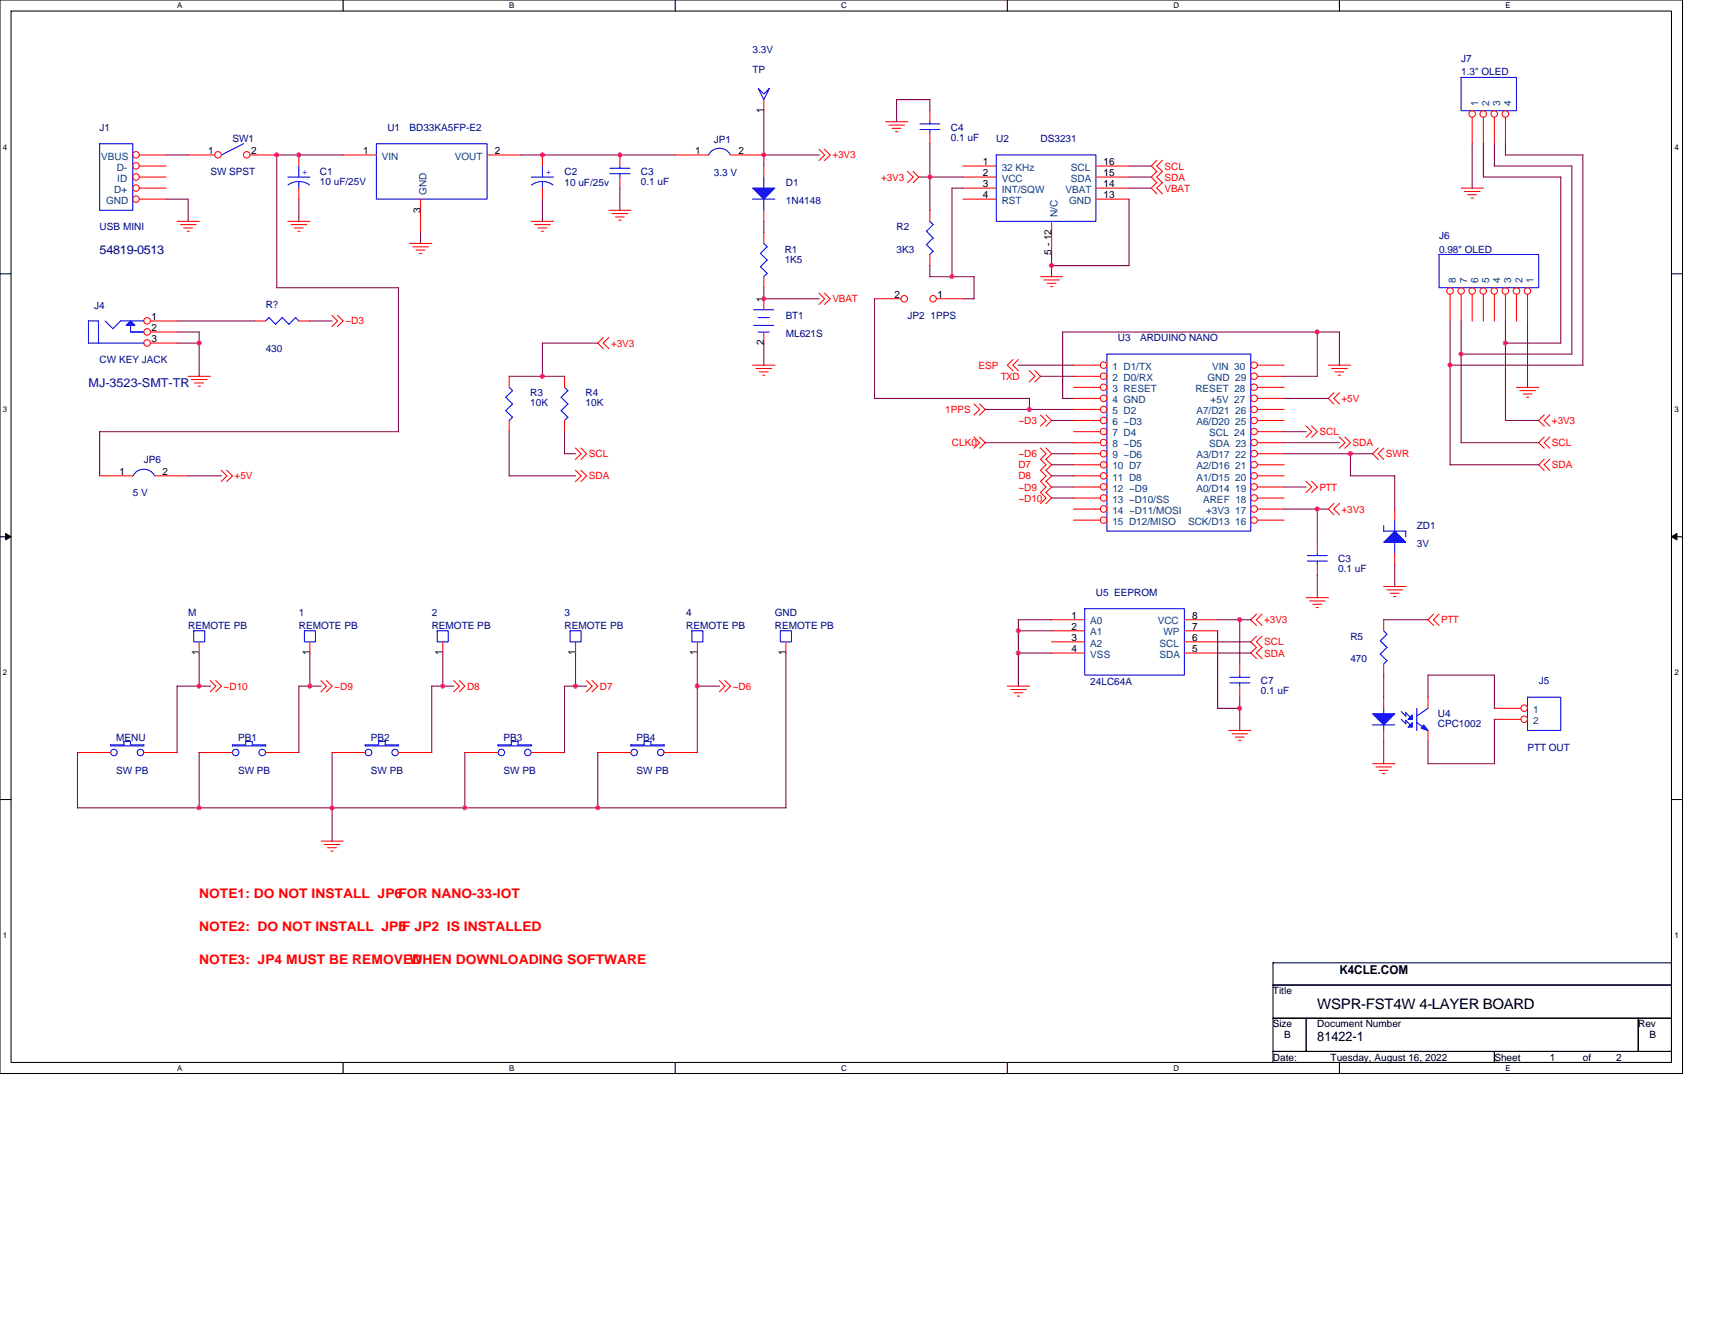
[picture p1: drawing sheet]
<svg xmlns="http://www.w3.org/2000/svg" width="279mm" height="216mm" viewBox="0 0 279 216" stroke-linecap="round" stroke-linejoin="round" font-family="sans-serif">
<path d="M0 0h274.1v174.9h-274.1zM1.8 1.8h270.5v171.3h-270.5z" fill="none" stroke="#000" stroke-width=".17"/>
<g fill="#fff">
<path d="M28.9 .2h.8v1.4h-.8z"/>
<path d="M28.9 173.3h.8v1.5h-.8z"/>
</g>
<path d="M55.9 0v1.8M55.9 173.1v1.8" fill="none" stroke="#000" stroke-width=".17"/>
<g fill="#fff">
<path d="M83 .2h.8v1.4h-.8z"/>
<path d="M83 173.3h.8v1.5h-.8z"/>
</g>
<path d="M110 0v1.8M110 173.1v1.8" fill="none" stroke="#000" stroke-width=".17"/>
<g fill="#fff">
<path d="M137.1 .2h.9v1.4h-.9z"/>
<path d="M137.1 173.3h.9v1.5h-.9z"/>
</g>
<path d="M164.1 0v1.8M164.1 173.1v1.8" fill="none" stroke="#000" stroke-width=".17"/>
<g fill="#fff">
<path d="M191.2 .2h.9v1.4h-.9z"/>
<path d="M191.2 173.3h.9v1.5h-.9z"/>
</g>
<path d="M218.2 0v1.8M218.2 173.1v1.8" fill="none" stroke="#000" stroke-width=".17"/>
<g fill="#fff">
<path d="M245.3 .2h.8v1.4h-.8z"/>
<path d="M245.3 173.3h.8v1.5h-.8z"/>
<path d="M.5 23.2h.7v1.4h-.7z"/>
<path d="M272.8 23.2h.7v1.4h-.7z"/>
<path d="M.5 66h.7v1.5h-.7z"/>
<path d="M272.8 66h.7v1.5h-.7z"/>
</g>
<path d="M0 44.6h1.8M272.3 44.6h1.8" fill="none" stroke="#000" stroke-width=".17"/>
<g fill="#fff">
<path d="M.5 108.9h.7v1.4h-.7z"/>
<path d="M272.8 108.9h.7v1.4h-.7z"/>
</g>
<path d="M0 87.5h1.8M272.3 87.5h1.8" fill="none" stroke="#000" stroke-width=".17"/>
<path d="M.9 86.9l.9 .6-.9 .5zM272.3 87.5l.9-.6v1.1z" fill="#000" stroke="#000" stroke-width=".16"/>
<g fill="#fff">
<path d="M.5 151.7h.7v1.4h-.7z"/>
<path d="M272.8 151.7h.7v1.4h-.7z"/>
</g>
<path d="M0 130.3h1.8M272.3 130.3h1.8M207.4 156.9h64.9v3.6h-64.9zM207.4 160.5h64.9v5.4h-64.9zM207.4 165.9h5.4v5.4h-5.4zM207.4 171.3h36.1v1.8h-36.1zM212.8 165.9h54.1v5.4h-54.1zM243.5 171.3h28.8v1.8h-28.8zM266.9 165.9h5.4v5.4h-5.4z" fill="none" stroke="#000" stroke-width=".17"/>
<g fill="none" stroke="#f00" stroke-width=".17">
<path d="M124.4 16.2v1.9M144.3 19.8h3.6M151.5 18v1.8M239.8 19.1v4.4M241.7 19.1v4.4M243.5 19.1v4.4M245.3 19.1v4.4M22.7 30.6h4.4M22.7 25.3h4.4M22.7 32.4h4.4M22.7 28.9h4.4M22.7 27.1h4.4"/>
<path d="M28.9 36.1h3.6M29.4 36.6h2.5M29.9 37.1h1.5M30.5 37.7h.4M30.6 25.3h4.4M40.7 25.3h4.4M46.9 36.1h3.6M47.4 36.6h2.6M47.9 37.1h1.5M48.5 37.7h.4M48.7 25.2v1.9M48.7 30.6v1.9"/>
<path d="M55.9 25.3h5.4M66.7 39.7h3.7M68.5 32.4v5.5M79.4 25.3h5.4M86.6 36.1h3.6M87.1 36.6h2.5M87.6 37.1h1.5M88.2 37.7h.4M88.4 25.2v1.9M88.4 30.6v1.9M99.2 34.3h3.6M99.7 34.8h2.6"/>
<path d="M100.2 35.3h1.5M100.8 35.9h.4M101 25.2v1.9M101 28.9v1.8M110 25.3h5.4M119 25.3h5.5M124.4 27v1.9M124.4 34.3v1.8M124.4 37.8v1.9M133.4 24.3l.9 1-.9 .9M134.3 24.3l1 1-1 .9M144.8 20.4h2.6"/>
<path d="M145.3 20.9h1.5M145.9 21.5h.4M147.8 27.9l1 1-1 .9M148.8 27.9l.9 1-.9 .9M151.5 21.6v1.9M151.5 34.2v1.9M156.9 30.6h5.4M156.9 32.4h5.4M156.9 28.9h5.4M156.9 27.1h5.4M171.3 36.1v5.4M178.5 30.6h5.5"/>
<path d="M178.5 32.4h5.5M178.5 28.9h5.5M178.5 27.1h5.5M188.5 29.7l-.9 .9 .9 1M188.5 26.1l-.9 1 .9 .9M188.5 27.9l-.9 1 .9 .9M189.4 29.7l-1 .9 1 1M189.4 26.1l-1 1 1 .9M189.4 27.9l-1 1 1 .9M238 30.6h3.7M238.6 31.2h2.5M239.1 31.7h1.5"/>
<path d="M239.7 32.3h.4M24.5 52.3h4.4M24.5 54.1h4.4M24.5 55.9h4.4M41.4 52.3h1.9M48.7 52.3h1.8M54.1 51.4l.9 .9-.9 .9M55 51.4l.9 .9-.9 .9M67.3 40.2h2.5M67.8 40.7h1.4M68.3 41.3h.4M98.3 55l-.9 .9 .9 .9"/>
<path d="M99.2 55l-.9 .9 .9 .9M122.6 59.5h3.7M124.4 45.1v1.8M124.4 48.7v1.8M124.4 54.1v1.8M133.4 47.8l.9 .9-.9 .9M134.3 47.8l1 .9-1 .9M142.5 48.7h4.3M151.5 41.5v1.8M152.6 48.7h4.3M165 58.6l-.9 .9 .9 .9M165.9 58.6l-.9 .9 .9 .9"/>
<path d="M169.5 45.1h3.6M170.1 45.6h2.5M170.6 46.2h1.4M171.1 46.7h.4M174.9 59.5h4.4M204.9 59.5h4.3M216.4 59.5h3.6M236.2 48v4.3M238 48v4.3M239.8 48v4.3M241.7 48v4.3M243.5 48v4.3"/>
<path d="M245.3 48v4.3M247.1 48v4.3M248.9 48v4.3M16.2 77.5h5.4M25.3 77.5h5.4M30.6 61.3h3.7M31.2 61.8h2.5M31.7 62.4h1.5M32.3 62.9h.4M36 76.6l1 .9-1 1M36.9 76.6l1 .9-1 1M83 61.3v1.8"/>
<path d="M83 68.5v1.9M92 61.3v1.8M92 68.5v1.9M93.7 73l1 .9-1 1M93.7 76.6l1 .9-1 1M94.7 73l.9 .9-.9 1M94.7 76.6l.9 .9-.9 1M123.2 60h2.5M123.7 60.6h1.5M124.2 61.1h.4M158.7 65.8l.9 .9-.9 .9M158.7 71.2l.9 .9-.9 .9"/>
<path d="M159.6 65.8l.9 .9-.9 .9M159.6 71.2l.9 .9-.9 .9M167.7 60.4l.9 .9-.9 .9M168.6 60.4l.9 .9-.9 .9M169.5 67.6l.9 .9-.9 .9M169.5 73l.9 .9-.9 1M169.5 74.8l.9 .9-.9 1M169.5 76.6l.9 .9-.9 1M169.5 78.4l.9 1-.9 .9M170.4 67.6l.9 .9-.9 .9M170.4 73l.9 .9-.9 1M170.4 74.8l.9 .9-.9 1"/>
<path d="M170.4 76.6l.9 .9-.9 1M170.4 78.4l.9 1-.9 .9M174.9 61.3h4.4M174.9 63.1h4.4M174.9 77.5h4.4M174.9 64.9h4.4M174.9 66.7h4.4M174.9 68.5h4.4M174.9 70.3h4.4M174.9 72.1h4.4M174.9 73.9h4.4M174.9 75.7h4.4"/>
<path d="M174.9 79.4h4.4M204.9 61.3h4.3M204.9 63.1h4.3M204.9 77.5h4.3M204.9 64.9h4.3M204.9 66.7h4.3M204.9 68.5h4.3M204.9 70.3h4.3M204.9 72.1h4.3M204.9 73.9h4.3M204.9 75.7h4.3M204.9 79.4h4.3"/>
<path d="M212.8 78.4l.9 1-.9 .9M212.8 69.4l.9 .9-.9 .9M213.7 69.4l.9 .9-.9 .9M213.7 78.4l.9 1-.9 .9M216.9 60h2.6M217.3 64l-.9 .9 .9 .9M217.5 60.6h1.4M218 61.1h.4M218.2 71.2l.9 .9-.9 .9M218.2 64l-.9 .9 .9 .9M219.1 71.2l.9 .9-.9 .9M224.5 73l-.9 .9 .9 1"/>
<path d="M225.4 73l-.9 .9 .9 1M247.1 63.1h3.6M247.6 63.6h2.5M248.1 64.2h1.5M248.7 64.7h.4M251.6 74.8l-.9 .9 .9 1M251.6 71.2l-.9 .9 .9 .9M251.6 67.6l-.9 .9 .9 .9M252.5 74.8l-.9 .9 .9 1M252.5 71.2l-.9 .9 .9 .9M252.5 67.6l-.9 .9 .9 .9M169.5 80.2l.9 1-.9 .9"/>
<path d="M170.4 80.2l.9 1-.9 .9M174.9 81.2h4.4M174.9 83h4.4M174.9 84.8h4.4M204.9 81.2h4.3M204.9 83h4.3M204.9 84.8h4.3M212.8 97.4h3.6M213.3 97.9h2.6M213.9 98.5h1.4M214.4 99h.4M214.6 88.3v1.9"/>
<path d="M214.6 92v1.8M217.3 82l-.9 1 .9 .9M218.2 82l-.9 1 .9 .9M225.4 95.6h3.6M226 96.1h2.5M226.5 96.7h1.4M227 97.2h.4M227.2 82.9v1.9M227.2 90.2v1.8M32.4 104.6v1.8M34.2 110.9l1 .9-1 .9M35.1 110.9l1 .9-1 .9"/>
<path d="M50.5 104.6v1.8M52.3 110.9l.9 .9-.9 .9M53.2 110.9l.9 .9-.9 .9M72.1 104.6v1.8M73.9 110.9l.9 .9-.9 .9M74.8 110.9l.9 .9-.9 .9M93.8 104.6v1.8M95.5 110.9l1 .9-1 .9M96.5 110.9l.9 .9-.9 .9M113.6 104.6v1.8M117.2 110.9l.9 .9-.9 .9M118.1 110.9l.9 .9-.9 .9"/>
<path d="M128 104.6v1.8M164.1 111.8h3.6M164.7 112.4h2.5M165.2 112.9h1.4M165.7 113.4h.4M171.3 101h5.4M171.3 102.8h5.4M171.3 104.6h5.4M171.3 106.4h5.4M193 101h5.4M193 102.8h5.4M193 104.6h5.4"/>
<path d="M193 106.4h5.4M200.2 119h3.6M200.7 119.6h2.6M202 108.2v1.8M202 111.8v1.8M204.7 100.1l-.9 .9 .9 .9M204.7 103.7l-.9 .9 .9 .9M204.7 105.5l-.9 .9 .9 .9M205.6 100.1l-.9 .9 .9 .9M205.6 103.7l-.9 .9 .9 .9M205.6 105.5l-.9 .9 .9 .9M225.4 101v1.8"/>
<path d="M225.4 108.2v1.8M225.4 113.6v1.8M225.4 119v1.8M232.6 113.6v1.8M232.6 119v1.8M233.6 100.1l-1 .9 1 .9M234.5 100.1l-1 .9 1 .9M243.4 115.4h4.4M243.4 117.2h4.4M12.6 122.6h5.4M23.4 122.6h5.5M32.4 122.6h5.5"/>
<path d="M43.3 122.6h5.4M52.3 137.1h3.6M52.8 137.6h2.6M53.4 138.1h1.4M53.9 138.7h.4M54.1 122.6h5.4M64.9 122.6h5.5M75.7 122.6h5.5M86.6 122.6h5.4M97.4 122.6h5.4M108.2 122.6h5.4M201.2 120.1h1.5"/>
<path d="M201.8 120.6h.4M223.6 124.4h3.6M224.2 125h2.5M224.7 125.5h1.4M225.2 126h.4"/>
<circle cx="239.8" cy="18.6" r=".53"/>
<circle cx="241.6" cy="18.6" r=".53"/>
<circle cx="243.4" cy="18.6" r=".53"/>
<circle cx="245.3" cy="18.6" r=".54"/>
<circle cx="22.2" cy="28.8" r=".53"/>
<circle cx="22.2" cy="30.6" r=".53"/>
<circle cx="22.2" cy="25.2" r=".53"/>
<circle cx="22.2" cy="32.4" r=".53"/>
<circle cx="22.2" cy="27" r=".53"/>
<circle cx="35.5" cy="25.2" r=".53"/>
<circle cx="40.2" cy="25.2" r=".53"/>
<circle cx="24" cy="55.9" r=".54"/>
<circle cx="24" cy="54.1" r=".54"/>
<circle cx="24" cy="52.3" r=".54"/>
<circle cx="147.3" cy="48.7" r=".53"/>
<circle cx="152" cy="48.7" r=".53"/>
<circle cx="179.8" cy="59.5" r=".53"/>
<circle cx="204.3" cy="59.5" r=".54"/>
<circle cx="236.2" cy="47.4" r=".54"/>
<circle cx="238" cy="47.4" r=".53"/>
<circle cx="239.8" cy="47.4" r=".53"/>
<circle cx="241.6" cy="47.4" r=".53"/>
<circle cx="243.4" cy="47.4" r=".53"/>
<circle cx="245.3" cy="47.4" r=".54"/>
<circle cx="247.1" cy="47.4" r=".53"/>
<circle cx="248.9" cy="47.4" r=".53"/>
<circle cx="179.8" cy="73.9" r=".53"/>
<circle cx="179.8" cy="64.9" r=".53"/>
<circle cx="179.8" cy="70.3" r=".53"/>
<circle cx="179.8" cy="72.1" r=".53"/>
<circle cx="179.8" cy="79.3" r=".53"/>
<circle cx="179.8" cy="61.3" r=".53"/>
<circle cx="179.8" cy="63.1" r=".53"/>
<circle cx="179.8" cy="77.5" r=".53"/>
<circle cx="179.8" cy="66.7" r=".53"/>
<circle cx="179.8" cy="75.7" r=".53"/>
<circle cx="179.8" cy="68.5" r=".53"/>
<circle cx="204.3" cy="64.9" r=".54"/>
<circle cx="204.3" cy="73.9" r=".54"/>
<circle cx="204.3" cy="63.1" r=".54"/>
<circle cx="204.3" cy="68.5" r=".54"/>
<circle cx="204.3" cy="75.7" r=".54"/>
<circle cx="204.3" cy="66.7" r=".54"/>
<circle cx="204.3" cy="79.3" r=".54"/>
<circle cx="204.3" cy="77.5" r=".54"/>
<circle cx="204.3" cy="70.3" r=".54"/>
<circle cx="204.3" cy="61.3" r=".54"/>
<circle cx="204.3" cy="72.1" r=".54"/>
<circle cx="179.8" cy="82.9" r=".53"/>
<circle cx="179.8" cy="81.1" r=".53"/>
<circle cx="179.8" cy="84.7" r=".53"/>
<circle cx="204.3" cy="82.9" r=".54"/>
<circle cx="204.3" cy="81.1" r=".54"/>
<circle cx="204.3" cy="84.7" r=".54"/>
<circle cx="248.3" cy="117.2" r=".53"/>
<circle cx="248.3" cy="115.4" r=".53"/>
</g>
<g fill="none" stroke="#00f" stroke-width=".17">
<path d="M123.5 14.4l.9 .9 .9-.9-.9 1.8zM151.5 19.8v.4M238 12.6h9.1v5.4h-9.1zM16.2 23.4h5.4v10.9h-5.4zM39.7 23.4l-3.6 1.9M46.9 28.9h3.6M48.7 27.1v1.8M48.7 29.6v1.1M50.4 30.1l-1-.4-.8-.1-1 .2-.7 .4M61.3 23.4h18.1v9h-18.1zM86.6 28.9h3.6M86.6 30.2a2.93 2.93 0 0 1 3.5 0"/>
<path d="M88.4 27.1v1.8M88.4 29.6v1.1M99.4 28.3h3.2M99.4 27.4h3.2M101 27.1v.3M101 28.3v.6M119 25.2a1.99 1.99 0 0 0-1.8-1 1.99 1.99 0 0 0-1.8 1.1M122.6 32.4h3.6M124.4 39.7l.6 .5M124.4 28.9v1.8M124.4 32.4v1.9M149.9 21.1h3.2"/>
<path d="M149.9 20.2h3.2M150.9 37.7l1.1 1.1M150.9 39.9l1.1 1.1M151.5 36.1l.5 .5M151.5 21.1v.5M152 36.6l-1.1 1.1M152 38.8l-1.1 1.1M162.3 25.3h16.2v10.8h-16.2zM14.4 55.9h9.1M14.4 55.9v-3.6h1.7l-.1 3.6M19.6 52.3h3.9M19.7 52.3l-1.3 1.3-1.3-1.3"/>
<path d="M21.3 54.1h2.2M21.3 53v1.1M43.8 51.8l1.1 1.1M43.8 51.7l-.5 .6M46 51.8l1.1 1.1M46 51.7l-1.1 1.1M48.2 51.8l.5 .5M48.2 51.7l-1.1 1.1M122.8 50.5h3.2M122.8 53h3.2M123.5 54.1h1.8M123.5 51.8h1.8"/>
<path d="M123.9 41.3l1.1 1.1M123.9 43.5l1.1 1.1M125 40.2l-1.1 1.1M125 42.4l-1.1 1.1M125 44.5l-.6 .6M152 40.9l-.5 .6M180.3 57.7h23.5v28.9h-23.5zM234.4 41.5h16.3v5.4h-16.3zM25.2 77.5a1.97 1.97 0 0 0-1.8-1 1.97 1.97 0 0 0-1.8 1.1M82.4 64.7l1.1 1.1M83 63.1l.5 .6M83.5 63.6l-1.1 1.1"/>
<path d="M83.5 65.8l-1.1 1.1 1.1 1.1M83.5 68l-.6 .5M91.4 64.7l1.1 1.1M91.4 66.9l1.1 1.1M92 63.1l.5 .6-1.1 1M92.5 65.8l-1.1 1.1M92.5 68l-.6 .5M176.7 99.2h16.3v10.8h-16.3zM213 91.4h3.2M213 90.5h3.2M214.6 90.2v.4M214.6 91.4v.6"/>
<path d="M225.4 85.7v.9M225.4 86.6h3.6M227.2 84.7v1.9M227.2 88.3v1.9M229 86.6v.9M31.6 102.8h1.8v1.8h-1.8zM49.6 102.8h1.8v1.8h-1.8zM71.2 102.8h1.8v1.8h-1.8zM92.9 102.8h1.8v1.8h-1.8zM112.7 102.8h1.8v1.8h-1.8zM127.1 102.8h1.8v1.8h-1.8zM200.4 111.3h3.2"/>
<path d="M200.4 110.4h3.2M202 110v.4M202 111.3v.5M223.6 118.1h3.6M225.4 115.4v.9M225.4 118.1v.9M225.4 102.8l.6 .6M226 103.3l-1.1 1.1 1.1 1.1M226 105.5l-1.1 1.1 1.1 1.1M226 107.7l-.6 .5M228.3 115.9l.7 .8v-.6M228.3 117.2l.7 .8v-.6l.7 .7"/>
<path d="M229 116.1l.7 .8M230.8 117.7l1.8 1.3M230.8 115.4v3.6M232.7 115.4l-1.9 1.3M248.9 113.6h5.4v5.4h-5.4zM18 121.5h5.5M18 121.4v.2M20.2 120.8h1.1v.6h2.1M20.2 120.8v.6h-2.2M23.4 121.3v.2M37.9 121.4v.2M40 120.8h1.1v.6h2.2"/>
<path d="M40 120.8v.6h-2.2M43.3 121.3v.2h-5.4M59.5 121.4h2.2v-.6h1.1v.6M59.5 121.4v.2M62.7 121.4h2.2M64.9 121.3v.2h-5.4M81.2 121.5h5.4M81.2 121.4v.2M83.3 120.8h1.1v.6h2.2M83.3 120.8v.6h-2.2M86.6 121.3v.2M102.8 121.4v.2"/>
<path d="M104.9 120.8h1.1v.6M104.9 120.8v.6h-2.1M106 121.4h2.2M108.2 121.3v.2h-5.4"/>
<circle cx="18.6" cy="122.6" r=".53"/>
<circle cx="22.9" cy="122.6" r=".53"/>
<circle cx="38.4" cy="122.6" r=".53"/>
<circle cx="42.7" cy="122.6" r=".54"/>
<circle cx="60" cy="122.6" r=".54"/>
<circle cx="64.4" cy="122.6" r=".53"/>
<circle cx="81.7" cy="122.6" r=".53"/>
<circle cx="86" cy="122.6" r=".53"/>
<circle cx="103.3" cy="122.6" r=".53"/>
<circle cx="107.7" cy="122.6" r=".53"/>
</g>
<g fill="#00f" stroke="#00f" stroke-width=".17">
<path d="M20.6 53l.7-.7 .7 .7z" fill-rule="evenodd"/>
<path d="M122.6 30.6h3.6l-1.8 1.8z" fill-rule="evenodd"/>
<path d="M227.2 86.6l1.8 1.8h-3.6z" fill-rule="evenodd"/>
<path d="M223.6 116.3h3.6l-1.8 1.8z" fill-rule="evenodd"/>
<path d="M229.4 117.2l.7-.7v.7z" fill-rule="evenodd"/>
<path d="M229.4 118.5l.7-.7v.7z" fill-rule="evenodd"/>
<path d="M231.9 118.1l.7 .9-1.1-.3z" fill-rule="evenodd"/>
</g>
<g fill="none" stroke="#800040" stroke-width=".17">
<path d="M124.4 18v9.1M146.1 16.2v3.6M146.1 16.2h5.4M151.5 16.2v1.9M27.1 32.4h3.6l-.1 3.7M27.1 25.3h3.6M48.7 32.4v3.7M55.9 25.3h-10.8v21.6M68.5 37.9v1.8M84.8 25.3h25.2M88.4 32.4v3.7M101 30.6v3.7"/>
<path d="M124.4 36.1v1.8M124.4 25.3h9.1M149.7 28.9h7.2M151.5 23.4v10.9M155.1 30.6h1.8M155.1 30.6v14.5M183.9 27.1h3.7M183.9 28.9h3.7M183.9 30.6h3.7M183.9 32.4v10.9h-12.6M239.8 23.4v7.3M241.7 23.4v5.5h12.6"/>
<path d="M243.4 27.1l12.7-.1v30.7M243.5 23.4v3.7M245.2 25.3h12.7M245.3 23.4v1.9M254.3 28.8v27.1M257.9 25.2v34.3M28.9 54.1h3.5v7.2M28.9 55.9h3.6M28.9 52.3h12.6M45.1 46.9h19.8v23.5l-48.7-.1M50.5 52.3h3.6M88.3 55.9h9.1"/>
<path d="M88.4 55.9v5.4M124.4 46.9v1.8M124.4 48.7h9.1M124.4 55.9v3.6M142.5 48.7v16.2h25.2M151.5 43.3v1.8h7.2M156.9 48.7h1.8M158.7 45.1v3.6M165.9 59.5h9M171.3 41.5v3.6M214.6 54.1v7.2M218.2 59.5v-5.4h-45.1v10.8"/>
<path d="M236.2 52.3v23.5M236.2 59.5h21.7M238 52.3v19.8M238 57.7h18.1M245.3 55.9h9M245.3 52.3v16.2M248.9 52.3v10.8M16.2 70.3v7.2M30.6 77.5h5.5M83 61.3h9M83 70.3v7.2h10.8M92 70.3v3.7"/>
<path d="M92 73.9h1.8M160.5 66.7h14.4M160.5 72.1h14.4M167.7 64.9v1.8M169.5 61.3h5.4M171.3 77.5h3.6M171.3 75.7h3.6M171.3 73.9h3.6M171.3 79.4h3.6M171.3 68.5h3.6M173.1 64.9h1.8M209.2 73.9h14.4"/>
<path d="M209.2 70.3h3.6M209.2 72.1h9M209.2 64.9h7.2M209.2 61.3h5.4M209.2 79.4h3.6M220 73.9v3.6h7.2v5.5M236.2 75.7h14.5M238 72.1h12.7M245.3 68.5h5.4M171.3 81.2h3.6M209.2 83h7.2M214.6 82.9v5.5"/>
<path d="M214.6 93.8v3.6M227.2 92v3.6M32.4 106.4v5.4M34.3 111.8h-5.4v10.8M50.5 106.4v5.4M52.3 111.8h-3.6v10.8M72.1 106.4v5.4M74 111.8h-3.7v10.8M93.8 106.4v5.4M95.6 111.8h-3.6v10.8M113.6 111.8h3.6M113.6 106.4v16.2"/>
<path d="M128 106.4l.1 25.2h-115.5M165.9 102.8h5.4M165.9 106.4h5.4M171.3 101h-5.4v10.8M198.4 101h5.4M198.4 106.4h5.4M198.4 104.6h5.4M198.4 102.8v12.6h3.6M202 101v7.2M202 113.6v5.4M225.4 101h7.3M225.4 110v3.6"/>
<path d="M232.6 110h10.9M232.6 110v3.6M243.5 110v5.4M243.5 117.2v7.2h-10.9M12.6 122.6v9.1M32.4 122.6v9.1M54.1 122.6v14.5M75.7 122.6v9.1M97.4 122.6v9M225.4 120.8v3.7M232.6 120.8v3.7"/>
</g>
<g fill="#f0f" stroke="#f0f" stroke-width=".17">
<circle cx="48.7" cy="25.2" r=".35"/>
<circle cx="88.4" cy="25.2" r=".35"/>
<circle cx="101" cy="25.2" r=".35"/>
<circle cx="124.4" cy="25.2" r=".35"/>
<circle cx="32.4" cy="55.9" r=".35"/>
<circle cx="45.1" cy="25.2" r=".35"/>
<circle cx="32.4" cy="131.6" r=".35"/>
<circle cx="54.1" cy="131.6" r=".35"/>
<circle cx="75.7" cy="131.6" r=".35"/>
<circle cx="32.4" cy="111.8" r=".35"/>
<circle cx="214.6" cy="54.1" r=".35"/>
<circle cx="214.6" cy="82.9" r=".35"/>
<circle cx="236.2" cy="59.5" r=".35"/>
<circle cx="238" cy="57.7" r=".35"/>
<circle cx="245.2" cy="55.9" r=".35"/>
<circle cx="124.4" cy="48.7" r=".35"/>
<circle cx="50.5" cy="111.8" r=".35"/>
<circle cx="72.1" cy="111.8" r=".35"/>
<circle cx="93.8" cy="111.8" r=".35"/>
<circle cx="113.6" cy="111.8" r=".35"/>
<circle cx="151.5" cy="28.8" r=".35"/>
<circle cx="171.3" cy="43.3" r=".35"/>
<circle cx="155.1" cy="45.1" r=".35"/>
<circle cx="88.4" cy="61.3" r=".35"/>
<circle cx="167.7" cy="66.7" r=".35"/>
<circle cx="165.9" cy="102.8" r=".35"/>
<circle cx="165.9" cy="106.4" r=".35"/>
<circle cx="202" cy="101" r=".35"/>
<circle cx="220" cy="73.9" r=".35"/>
<circle cx="202" cy="115.4" r=".35"/>
<circle cx="97.4" cy="131.6" r=".35"/>
</g>
<text font-size="2.3" x="214.6" y="164.4">WSPR-FST4W 4-LAYER BOARD</text>
<g font-size="2.2" fill="#f00">
<text x="32.4" y="146.3">NOTE1: DO NOT INSTALL JP6FOR NANO-33-IOT</text>
<text x="32.4" y="151.7">NOTE2: DO NOT INSTALL JP5</text>
<text x="64.9" y="151.7">IF JP2 IS INSTALLED</text>
<text x="32.4" y="157.1">NOTE3: JP4 MUST BE REMOVED</text>
<text x="66.7" y="157.1">WHEN DOWNLOADING SOFTWARE</text>
</g>
<text font-size="2.2" x="214.6" y="169.7">81422-1</text>
<text font-size="2" fill="#000080" x="16.2" y="41.4">54819-0513</text>
<text font-size="2" fill="#0000a0" x="14.4" y="63.1">MJ-3523-SMT-TR</text>
<text font-size="2" x="218.2" y="158.7">K4CLE.COM</text>
<g font-size="1.6" fill="#000080">
<text x="122.6" y="11.9">TP</text>
<text x="122.6" y="8.7">3.3V</text>
<text x="238" y="10.1">J7</text>
<text x="238" y="12.3">1.3&quot; OLED</text>
<text x="16.2" y="21.3">J1</text>
<text x="37.9" y="23.1">SW1</text>
<text x="63.1" y="21.3">U1</text>
<text x="66.7" y="21.3">BD33KA5FP-E2</text>
<text x="116.3" y="23.3">JP1</text>
<text x="154.9" y="21.3">C4</text>
<text x="154.9" y="22.9">0.1 uF</text>
<text x="162.3" y="23.1">U2</text>
<text x="169.5" y="23.1">DS3231</text>
<text x="34.3" y="28.5">SW SPST</text>
<text x="52.1" y="28.5">C1</text>
<text x="92" y="28.5">C2</text>
<text x="104.4" y="28.5">C3</text>
<text x="116.3" y="28.7">3.3 V</text>
<text x="52.1" y="30.1">10 uF/25V</text>
<text x="92" y="30.3">10 uF/25v</text>
<text x="104.4" y="30.1">0.1 uF</text>
<text x="128" y="30.3">D1</text>
<text x="128" y="33.2">1N4148</text>
<text x="16.2" y="37.5">USB MINI</text>
<text x="127.8" y="41.1">R1</text>
<text x="146.1" y="37.5">R2</text>
<text x="146.1" y="41.1">3K3</text>
<text x="234.4" y="39">J6</text>
<text x="234.4" y="41.1">0.98&quot; OLED</text>
<text x="127.8" y="42.8">1K5</text>
<text x="15.3" y="50.4">J4</text>
<text x="43.3" y="50.2">R?</text>
<text x="128" y="52">BT1</text>
<text x="147.9" y="52">JP2 1PPS</text>
<text x="16.2" y="59.2">CW KEY JACK</text>
<text x="43.3" y="57.4">430</text>
<text x="128" y="54.9">ML621S</text>
<text x="182.1" y="55.6">U3</text>
<text x="185.7" y="55.6">ARDUINO NANO</text>
<text x="86.4" y="64.6">R3</text>
<text x="95.4" y="64.6">R4</text>
<text x="86.4" y="66.2">10K</text>
<text x="95.4" y="66.2">10K</text>
<text x="23.4" y="75.4">JP6</text>
<text x="21.6" y="80.8">5 V</text>
<text x="230.8" y="86.2">ZD1</text>
<text x="230.8" y="89.1">3V</text>
<text x="218" y="91.7">C3</text>
<text x="218" y="93.3">0.1 uF</text>
<text x="30.6" y="100.3">M</text>
<text x="48.7" y="100.3">1</text>
<text x="70.3" y="100.3">2</text>
<text x="92" y="100.3">3</text>
<text x="111.8" y="100.3">4</text>
<text x="126.2" y="100.3">GND</text>
<text x="178.5" y="97">U5 EEPROM</text>
<text x="30.6" y="102.5">REMOTE PB</text>
<text x="48.7" y="102.5">REMOTE PB</text>
<text x="70.3" y="102.5">REMOTE PB</text>
<text x="92" y="102.5">REMOTE PB</text>
<text x="111.8" y="102.5">REMOTE PB</text>
<text x="126.2" y="102.5">REMOTE PB</text>
<text x="220" y="104.3">R5</text>
<text x="220" y="107.9">470</text>
<text x="177.6" y="111.7">24LC64A</text>
<text x="205.4" y="111.5">C7</text>
<text x="205.4" y="113.1">0.1 uF</text>
<text x="250.7" y="111.5">J5</text>
<text x="234.3" y="116.9">U4</text>
<text x="234.3" y="118.5">CPC1002</text>
<text x="18.9" y="120.7">MENU</text>
<text x="38.8" y="120.7">PB1</text>
<text x="60.4" y="120.7">PB2</text>
<text x="82" y="120.7">PB3</text>
<text x="103.7" y="120.7">PB4</text>
<text x="248.9" y="122.3">PTT OUT</text>
<text x="18.9" y="126.1">SW PB</text>
<text x="38.8" y="126.1">SW PB</text>
<text x="60.4" y="126.1">SW PB</text>
<text x="82" y="126.1">SW PB</text>
<text x="103.7" y="126.1">SW PB</text>
</g>
<g font-size="1.6" fill="#004080">
<text x="240.8" y="17.3" transform="rotate(-90 240.8 17.3)">1</text>
<text x="242.6" y="17.3" transform="rotate(-90 242.6 17.3)">2</text>
<text x="244.4" y="17.3" transform="rotate(-90 244.4 17.3)">3</text>
<text x="246.2" y="17.3" transform="rotate(-90 246.2 17.3)">4</text>
<text x="16.5" y="26">VBUS</text>
<text x="19" y="27.8">D-</text>
<text x="19.1" y="29.6">ID</text>
<text x="62.2" y="26">VIN</text>
<text x="74.1" y="26">VOUT</text>
<text x="163.2" y="27.8">32 KHz</text>
<text x="163.2" y="29.6">VCC</text>
<text x="174.5" y="27.8">SCL</text>
<text x="174.5" y="29.6">SDA</text>
<text x="17.3" y="33.2">GND</text>
<text x="18.6" y="31.4">D+</text>
<text x="69.5" y="31.7" transform="rotate(-90 69.5 31.7)">GND</text>
<text x="163.2" y="31.4">INT/SQW</text>
<text x="163.2" y="33.2">RST</text>
<text x="172.3" y="35.3" transform="rotate(-90 172.3 35.3)">N/C</text>
<text x="173.6" y="31.4">VBAT</text>
<text x="174.2" y="33.2">GND</text>
<text x="237.2" y="46.2" transform="rotate(-90 237.2 46.2)">8</text>
<text x="239" y="46.2" transform="rotate(-90 239 46.2)">7</text>
<text x="240.8" y="46.2" transform="rotate(-90 240.8 46.2)">6</text>
<text x="242.6" y="46.2" transform="rotate(-90 242.6 46.2)">5</text>
<text x="244.4" y="46.2" transform="rotate(-90 244.4 46.2)">4</text>
<text x="246.2" y="46.2" transform="rotate(-90 246.2 46.2)">3</text>
<text x="248" y="46.2" transform="rotate(-90 248 46.2)">2</text>
<text x="249.8" y="46.2" transform="rotate(-90 249.8 46.2)">1</text>
<text x="181.2" y="60.3">1 D1/TX</text>
<text x="181.2" y="62.1">2 D0/RX</text>
<text x="181.2" y="63.9">3 RESET</text>
<text x="181.2" y="65.7">4 GND</text>
<text x="194.8" y="63.9">RESET 28</text>
<text x="196.7" y="62.1">GND 29</text>
<text x="197.2" y="65.7">+5V 27</text>
<text x="197.5" y="60.3">VIN 30</text>
<text x="181.2" y="67.5">5 D2</text>
<text x="181.2" y="69.3">6 ~D3</text>
<text x="181.2" y="71.1">7 D4</text>
<text x="194.9" y="69.3">A6/D20 25</text>
<text x="194.9" y="67.5">A7/D21 26</text>
<text x="197" y="71.1">SCL 24</text>
<text x="181.2" y="72.9">8 ~D5</text>
<text x="181.2" y="74.7">9 ~D6</text>
<text x="181.2" y="76.5">10 D7</text>
<text x="194.9" y="76.5">A2/D16 21</text>
<text x="194.9" y="74.7">A3/D17 22</text>
<text x="197" y="72.9">SDA 23</text>
<text x="181.2" y="78.3">11 D8</text>
<text x="181.2" y="80.1">12 ~D9</text>
<text x="181.2" y="81.9">13 ~D10/SS</text>
<text x="181.2" y="83.7">14 ~D11/MOSI</text>
<text x="194.9" y="80.1">A0/D14 19</text>
<text x="194.9" y="78.3">A1/D15 20</text>
<text x="196" y="81.9">AREF 18</text>
<text x="196.5" y="83.7">+3V3 17</text>
<text x="181.2" y="85.5">15 D12/MISO</text>
<text x="193.5" y="85.5">SCK/D13 16</text>
<text x="177.6" y="101.7">A0</text>
<text x="188.6" y="101.7">VCC</text>
<text x="177.6" y="103.5">A1</text>
<text x="177.6" y="105.3">A2</text>
<text x="177.6" y="107.2">VSS</text>
<text x="188.9" y="105.3">SCL</text>
<text x="188.9" y="107.2">SDA</text>
<text x="189.5" y="103.5">WP</text>
<text x="249.8" y="116.2">1</text>
<text x="249.8" y="118">2</text>
</g>
<g font-size="1.6">
<text x="124.4" y="18.4" transform="rotate(-90 124.4 18.4)">1</text>
<text x="33.9" y="25.1">1</text>
<text x="40.9" y="25.1">2</text>
<text x="59.1" y="25.1">1</text>
<text x="80.6" y="25.1">2</text>
<text x="113.2" y="25.1">1</text>
<text x="120.3" y="25.1">2</text>
<text x="160.1" y="26.9">1</text>
<text x="160.1" y="28.7">2</text>
<text x="179.8" y="28.7">15</text>
<text x="179.8" y="26.9">16</text>
<text x="68.5" y="34.6" transform="rotate(-90 68.5 34.6)">3</text>
<text x="160.1" y="30.5">3</text>
<text x="160.1" y="32.3">4</text>
<text x="179.8" y="32.3">13</text>
<text x="179.8" y="30.5">14</text>
<text x="171.3" y="41.5" transform="rotate(-90 171.3 41.5)">5 - 12</text>
<text x="24.7" y="52.1">1</text>
<text x="24.7" y="53.9">2</text>
<text x="124.4" y="49.2" transform="rotate(-90 124.4 49.2)">1</text>
<text x="145.7" y="48.5">2</text>
<text x="152.7" y="48.5">1</text>
<text x="24.7" y="55.7">3</text>
<text x="124.4" y="56.3" transform="rotate(-90 124.4 56.3)">2</text>
<text x="19.5" y="77.4">1</text>
<text x="26.5" y="77.4">2</text>
<text x="174.6" y="100.8">1</text>
<text x="194.2" y="100.8">8</text>
<text x="32.4" y="106.8" transform="rotate(-90 32.4 106.8)">1</text>
<text x="50.5" y="106.8" transform="rotate(-90 50.5 106.8)">1</text>
<text x="72.1" y="106.8" transform="rotate(-90 72.1 106.8)">1</text>
<text x="93.7" y="106.8" transform="rotate(-90 93.7 106.8)">1</text>
<text x="113.6" y="106.8" transform="rotate(-90 113.6 106.8)">1</text>
<text x="128" y="106.8" transform="rotate(-90 128 106.8)">1</text>
<text x="174.6" y="102.6">2</text>
<text x="174.6" y="104.4">3</text>
<text x="174.6" y="106.2">4</text>
<text x="194.2" y="104.4">6</text>
<text x="194.2" y="106.2">5</text>
<text x="194.2" y="102.6">7</text>
<text x="207.4" y="162">Title</text>
<text x="207.4" y="167.4">Size</text>
<text x="214.6" y="167.4">Document Number</text>
<text x="266.9" y="167.4">Rev</text>
<text x="207.4" y="172.8">Date:</text>
<text x="209.2" y="169.2">B</text>
<text x="216.8" y="172.8">Tuesday, August 16, 2022</text>
<text x="243.5" y="172.8">Sheet</text>
<text x="252.5" y="172.8">1</text>
<text x="257.9" y="172.8">of</text>
<text x="263.3" y="172.8">2</text>
<text x="268.7" y="169.2">B</text>
</g>
<g font-size="1.6" fill="#00f">
<text x="49.2" y="28.5">+</text>
<text x="88.9" y="28.5">+</text>
</g>
<g font-size="1.6" fill="#f00">
<text x="135.6" y="25.8">+3V3</text>
<text x="143.6" y="29.4">+3V3</text>
<text x="189.7" y="27.6">SCL</text>
<text x="189.7" y="29.4">SDA</text>
<text x="189.7" y="31.2">VBAT</text>
<text x="56.3" y="52.9">~D3</text>
<text x="135.6" y="49.3">VBAT</text>
<text x="99.5" y="56.5">+3V3</text>
<text x="159.4" y="60.1">ESP</text>
<text x="163" y="61.9">TXD</text>
<text x="218.6" y="65.5">+5V</text>
<text x="154" y="67.3">1PPS</text>
<text x="165.9" y="69.1">~D3</text>
<text x="215" y="70.9">SCL</text>
<text x="252.8" y="69.1">+3V3</text>
<text x="95.9" y="74.5">SCL</text>
<text x="155.1" y="72.7">CLK0</text>
<text x="165.9" y="74.5">~D6</text>
<text x="165.9" y="76.3">D7</text>
<text x="220.4" y="72.7">SDA</text>
<text x="225.8" y="74.5">SWR</text>
<text x="252.8" y="76.3">SDA</text>
<text x="252.8" y="72.7">SCL</text>
<text x="38.2" y="78.1">+5V</text>
<text x="95.9" y="78.1">SDA</text>
<text x="165.9" y="78.1">D8</text>
<text x="165.9" y="79.9">~D9</text>
<text x="165.9" y="81.7">~D10</text>
<text x="215" y="79.9">PTT</text>
<text x="218.6" y="83.5">+3V3</text>
<text x="206" y="101.6">+3V3</text>
<text x="234.8" y="101.6">PTT</text>
<text x="206" y="105.2">SCL</text>
<text x="206" y="107">SDA</text>
<text x="36.4" y="112.4">~D10</text>
<text x="54.5" y="112.4">~D9</text>
<text x="76.1" y="112.4">D8</text>
<text x="97.7" y="112.4">D7</text>
<text x="119.4" y="112.4">~D6</text>
</g>
<g font-size="1.3">
<text x="28.9" y="1.4">A</text>
<text x="83" y="1.4">B</text>
<text x="137.1" y="1.4">C</text>
<text x="191.2" y="1.4">D</text>
<text x="245.3" y="1.4">E</text>
<text x=".5" y="24.4">4</text>
<text x="272.8" y="24.4">4</text>
<text x=".5" y="67.2">3</text>
<text x="272.8" y="67.2">3</text>
<text x=".5" y="110">2</text>
<text x="272.8" y="110">2</text>
<text x=".5" y="152.8">1</text>
<text x="272.8" y="152.8">1</text>
<text x="28.9" y="174.5">A</text>
<text x="83" y="174.5">B</text>
<text x="137.1" y="174.5">C</text>
<text x="191.2" y="174.5">D</text>
<text x="245.3" y="174.5">E</text>
</g>
</svg>
